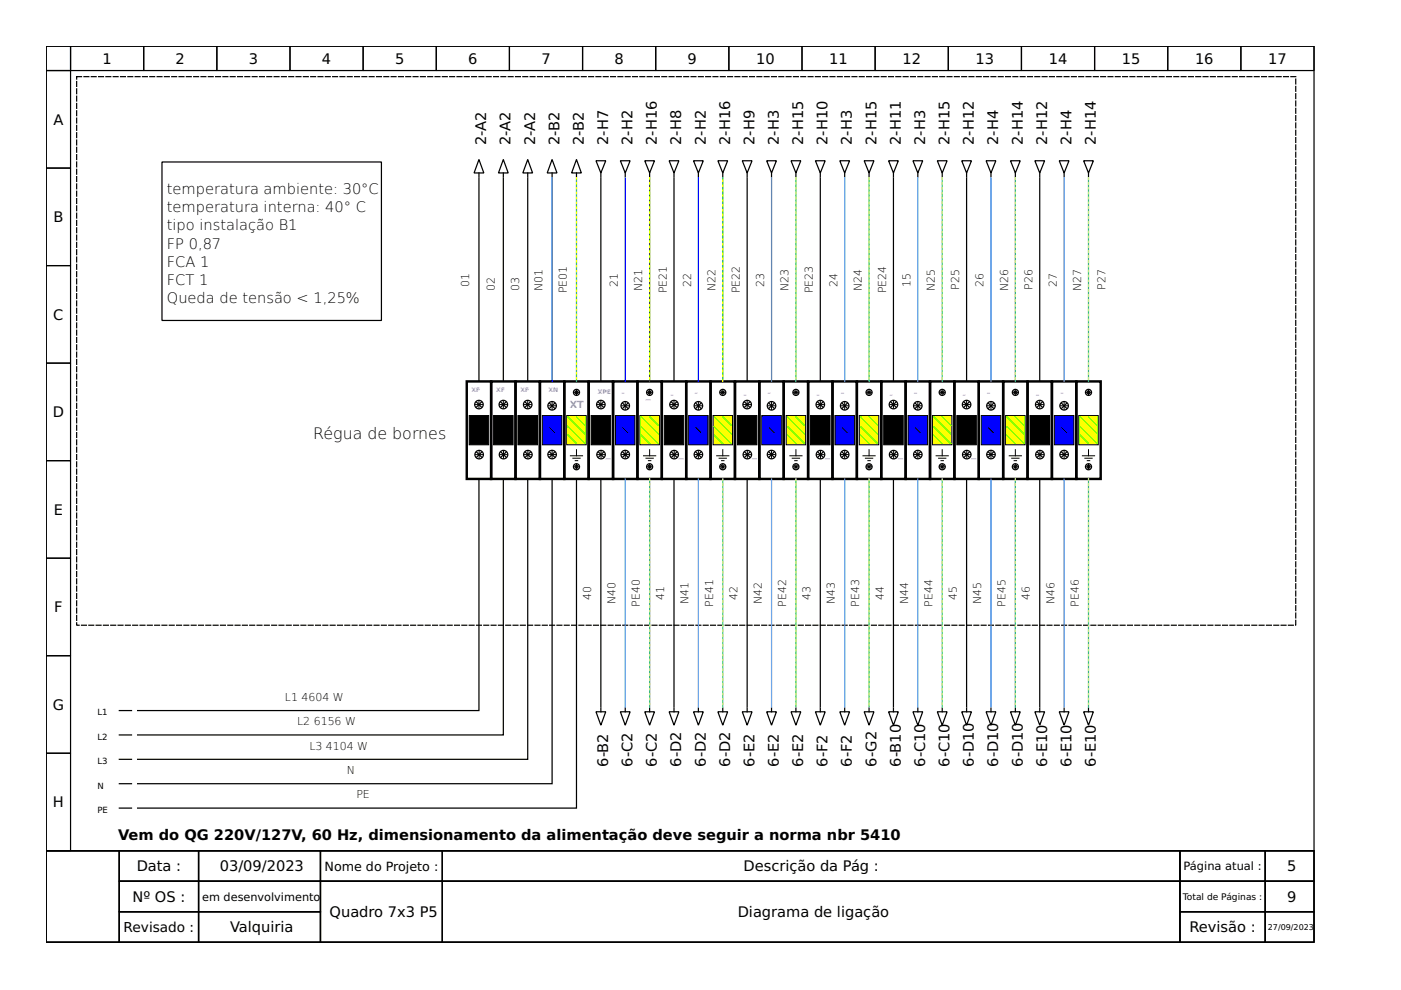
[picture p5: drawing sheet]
<svg xmlns="http://www.w3.org/2000/svg" width="297mm" height="210mm" viewBox="0 0 297 210" stroke-linecap="round" stroke-linejoin="round" font-family="sans-serif">
<g fill="none" stroke="#000" stroke-width=".26">
<path d="M9.8 9.8h268.8v170.6h-268.8zM9.8 9.8h5.2v5.2h-5.2zM9.8 15h5.2v20.6h-5.2zM15 9.8h15.5v5.2h-15.5zM30.5 9.8h15.5v5.2h-15.5zM46 9.8h15.5v5.2h-15.5zM61.5 9.8h15.5v5.2h-15.5zM77 9.8h15.5v5.2h-15.5zM92.5 9.8h15.5v5.2h-15.5zM108 9.8h15.5v5.2h-15.5zM123.5 9.8h15.5v5.2h-15.5zM139 9.8h15.5v5.2h-15.5z"/>
<path d="M154.5 9.8h15.5v5.2h-15.5zM170 9.8h15.6v5.2h-15.6zM185.6 9.8h15.5v5.2h-15.5zM201.1 9.8h15.5v5.2h-15.5zM216.6 9.8h15.5v5.2h-15.5zM232.1 9.8h15.5v5.2h-15.5zM247.6 9.8h15.5v5.2h-15.5zM263.1 9.8h15.5v5.2h-15.5zM9.8 35.6h5.2v20.7h-5.2zM34.3 34.3h46.6v33.6h-46.6zM9.8 56.3h5.2v20.7h-5.2zM86 57.6h.1"/>
<path d="M9.8 77h5.2v20.7h-5.2zM9.8 97.7h5.2v20.6h-5.2zM225.1 85.5l1 1.1M225.1 95.9l1 1M226.1 95.9l-1 1M226.1 85.5l-1 1.1M9.8 118.3h5.2v20.7h-5.2zM9.8 139h5.2v20.7h-5.2zM9.8 159.7h5.2v20.7h-5.2zM9.8 180.4h268.8v19.4h-268.8zM9.8 180.4h15.5v19.4h-15.5zM25.3 180.4h16.8v6.4h-16.8z"/>
<path d="M25.3 186.8h16.8v6.5h-16.8zM25.3 193.3h16.8v6.5h-16.8zM42.1 180.4h25.8v6.4h-25.8zM42.1 186.8h25.8v6.5h-25.8zM42.1 193.3h25.8v6.5h-25.8zM67.9 180.4h25.9v6.4h-25.9zM67.9 186.8h25.9v13h-25.9zM93.8 180.4h156.4v6.4h-156.4zM93.8 186.8h156.4v13h-156.4zM250.2 180.4h18.1v6.4h-18.1zM250.2 186.8h18.1v6.5h-18.1zM250.2 193.3h18.1v6.5h-18.1z"/>
<path d="M268.3 180.4h10.3v6.4h-10.3zM268.3 186.8h10.3v6.5h-10.3zM268.3 193.3h10.3v6.5h-10.3z"/>
<circle cx="225.6" cy="86" r=".9"/>
<circle cx="225.6" cy="96.4" r=".9"/>
</g>
<path d="M16.3 16.3h258.4v116.3h-258.4z" fill="none" stroke="#000" stroke-width=".26" stroke-dasharray="1 .5"/>
<path d="M223 80.9h5.2v20.6h-5.2z" fill="none" stroke="#000" stroke-width=".52"/>
<path d="M223.5 88.1h4.2v6.2h-4.2z" fill-rule="evenodd" fill="#00f" stroke="#000" stroke-width=".21"/>
<path d="M224.8 86h1.6M224.8 96.4h1.6M225.1 90.7l1 1M225.6 85.3v1.5M225.6 95.6v1.6" fill="none" stroke="#000" stroke-width=".21"/>
<g fill="none" stroke="#000" stroke-width=".26">
<path d="M183.2 34.1h2.1l-1 2.6zM184.3 36.7v.7M163.1 85.5l1 1.1M163.1 95.9l1 1M164.1 95.9l-1 1M164.1 85.5l-1 1.1"/>
<circle cx="163.6" cy="96.4" r=".9"/>
<circle cx="163.6" cy="86" r=".9"/>
</g>
<path d="M161 80.9h5.2v20.6h-5.2z" fill="none" stroke="#000" stroke-width=".52"/>
<path d="M161.5 88.1h4.1v6.2h-4.1z" fill-rule="evenodd" fill="#00f" stroke="#000" stroke-width=".21"/>
<path d="M162.8 86h1.6M162.8 96.4h1.6M163.1 90.7l1 1M163.6 85.3v1.5M163.6 95.6v1.6" fill="none" stroke="#000" stroke-width=".21"/>
<g fill="none" stroke="#000" stroke-width=".26">
<path d="M193.6 34.1h2l-1 2.6zM194.6 36.7v.7M219.4 34.1h2.1l-1.1 2.6zM220.4 36.7v.7M224.6 34.1h2l-1 2.6zM225.6 36.7v.7M229.7 34.1h2.1l-1 2.6zM230.8 36.7v.7M209.6 85.5l1 1.1M209.6 95.9l1 1M210.6 95.9l-1 1M210.6 85.5l-1 1.1"/>
<path d="M219.4 150.9h2.1l-1.1 2.9zM220.4 150.1v.8M229.7 150.9h2.1l-1 2.9zM230.8 150.1v.8"/>
<circle cx="210.1" cy="96.4" r=".9"/>
<circle cx="210.1" cy="86" r=".9"/>
</g>
<path d="M207.5 80.9h5.2v20.6h-5.2z" fill="none" stroke="#000" stroke-width=".52"/>
<path d="M208 88.1h4.2v6.2h-4.2z" fill-rule="evenodd" fill="#00f" stroke="#000" stroke-width=".21"/>
<path d="M209.3 86h1.6M209.3 96.4h1.6M209.6 90.7l1 1M210.1 85.3v1.5M210.1 95.6v1.6M219.7 85.8h1.5M219.7 96.4h1.6M220.4 85v1.6M220.5 95.6v1.6" fill="none" stroke="#000" stroke-width=".21"/>
<g fill="none" stroke="#000" stroke-width=".26">
<path d="M214.2 34.1h2.1l-1 2.6zM215.3 36.7v.7M219.9 85.3l1.1 1M220 95.9l1 1M221 85.3l-1.1 1M221 95.9l-1 1"/>
<circle cx="220.4" cy="85.8" r=".9"/>
<circle cx="220.5" cy="96.4" r=".9"/>
<circle cx="230.8" cy="99" r=".65"/>
</g>
<path d="M217.9 80.9h5.1v20.6h-5.1z" fill="none" stroke="#000" stroke-width=".52"/>
<path d="M218.4 88.1h4.1v6.2h-4.1z" fill-rule="evenodd" fill="#000" stroke="#000" stroke-width=".21"/>
<path d="M228.7 88.1h4.2v6.2h-4.2z" fill-rule="evenodd" fill="#ff0" stroke="#000" stroke-width=".21"/>
<g fill="none" stroke="#000" stroke-width=".26">
<path d="M173.4 85.3l1 1M173.4 95.9l1.1 1M174.4 85.3l-1 1M174.5 95.9l-1.1 1M204.4 85.3l1.1 1M204.5 95.9l1 1M205.5 85.3l-1.1 1M205.5 95.9l-1 1M230.5 98.7l.5 .5M230.5 82.9l.5 .6M231 98.7l-.5 .5M231 82.9l-.5 .6"/>
<path d="M224.6 150.9h2l-1 2.9zM225.6 150.1v.8"/>
<circle cx="173.9" cy="85.8" r=".9"/>
<circle cx="174" cy="96.4" r=".9"/>
<circle cx="199.8" cy="99" r=".65"/>
<circle cx="204.9" cy="85.8" r=".9"/>
<circle cx="205" cy="96.4" r=".9"/>
<circle cx="230.8" cy="83.2" r=".65"/>
</g>
<path d="M171.3 80.9h5.2v20.6h-5.2zM202.4 80.9h5.1v20.6h-5.1zM228.2 80.9h5.2v20.6h-5.2z" fill="none" stroke="#000" stroke-width=".52"/>
<g fill="none" stroke="#000" stroke-width=".21">
<path d="M173.1 85.8h1.6M173.2 96.4h1.5M173.9 85v1.6M174 95.6v1.6M204.2 85.8h1.5M204.2 96.4h1.6M204.9 85v1.6M205 95.6v1.6M229.5 96.6h2.6M230 97.2h1.6M230.3 99h1M230.3 83.2h1"/>
<path d="M230.5 97.7h.5M230.8 82.7v1M230.8 95.3v1.3M230.8 98.4v1.1"/>
</g>
<path d="M229 88.4l3.6 3.6M229 90.4l3.6 3.7M229 92.2l1.8 1.9M230.8 88.4l1.8 1.8" fill="none" stroke="#0f0" stroke-width=".26"/>
<g fill="#000" stroke="#000" stroke-width=".21">
<path d="M171.9 88.1h4.1v6.2h-4.1z" fill-rule="evenodd"/>
<path d="M202.9 88.1h4.1v6.2h-4.1z" fill-rule="evenodd"/>
</g>
<path d="M197.7 88.1h4.1v6.2h-4.1z" fill-rule="evenodd" fill="#ff0" stroke="#000" stroke-width=".21"/>
<g fill="none" stroke="#000" stroke-width=".26">
<path d="M199.5 98.7l.5 .5M199.5 82.9l.5 .6M200 98.7l-.5 .5M200 82.9l-.5 .6M203.9 150.9h2.1l-1.1 2.9zM204.9 150.1v.8"/>
<circle cx="199.8" cy="83.2" r=".65"/>
<circle cx="215.3" cy="99" r=".65"/>
</g>
<path d="M197.2 80.9h5.2v20.6h-5.2z" fill="none" stroke="#000" stroke-width=".52"/>
<path d="M198.5 96.6h2.6M199 97.2h1.5M199.2 99h1.1M199.2 83.2h1.1M199.5 97.7h.5M199.8 82.7v1M199.8 95.3v1.3M199.8 98.4v1.1" fill="none" stroke="#000" stroke-width=".21"/>
<path d="M198 88.4l3.6 3.6M198 90.4l3.6 3.7M198 92.2l1.8 1.9M199.8 88.4l1.8 1.8" fill="none" stroke="#0f0" stroke-width=".26"/>
<path d="M213.2 88.1h4.1v6.2h-4.1z" fill-rule="evenodd" fill="#ff0" stroke="#000" stroke-width=".21"/>
<g fill="none" stroke="#000" stroke-width=".26">
<path d="M194.1 85.5l1 1.1M194.1 95.9l1 1M195.1 95.9l-1 1M195.1 85.5l-1 1.1M215 98.7l.5 .5M215 82.9l.5 .6M215.5 98.7l-.5 .5M215.5 82.9l-.5 .6M214.2 150.9h2.1l-1 2.9zM215.3 150.1v.8"/>
<circle cx="194.6" cy="96.4" r=".9"/>
<circle cx="194.6" cy="86" r=".9"/>
<circle cx="215.3" cy="83.2" r=".65"/>
</g>
<path d="M192 80.9h5.2v20.6h-5.2zM212.7 80.9h5.2v20.6h-5.2z" fill="none" stroke="#000" stroke-width=".52"/>
<path d="M214 96.6h2.6M214.5 97.2h1.6M214.8 99h1M214.8 83.2h1M215 97.7h.5M215.3 82.7v1M215.3 95.3v1.3M215.3 98.4v1.1" fill="none" stroke="#000" stroke-width=".21"/>
<path d="M213.5 88.4l3.6 3.6M213.5 90.4l3.6 3.7M213.5 92.2l1.8 1.9M215.3 88.4l1.8 1.8" fill="none" stroke="#0f0" stroke-width=".26"/>
<path d="M192.5 88.1h4.2v6.2h-4.2z" fill-rule="evenodd" fill="#00f" stroke="#000" stroke-width=".21"/>
<path d="M193.8 86h1.6M193.8 96.4h1.6M194.1 90.7l1 1M194.6 85.3v1.5M194.6 95.6v1.6" fill="none" stroke="#000" stroke-width=".21"/>
<g fill="none" stroke="#000" stroke-width=".26">
<path d="M178.1 34.1h2l-1 2.6zM179.1 36.7v.7M198.7 34.1h2.1l-1 2.6zM199.8 36.7v.7M203.9 34.1h2.1l-1.1 2.6zM204.9 36.7v.7M209.1 150.9h2l-1 2.9zM210.1 150.1v.8"/>
<circle cx="184.3" cy="99" r=".65"/>
</g>
<path d="M182.2 88.1h4.1v6.2h-4.1z" fill-rule="evenodd" fill="#ff0" stroke="#000" stroke-width=".21"/>
<g fill="none" stroke="#000" stroke-width=".26">
<path d="M209.1 34.1h2l-1 2.6zM210.1 36.7v.7M178.6 85.5l1 1.1M178.6 95.9l1 1M179.6 95.9l-1 1M179.6 85.5l-1 1.1M184 98.7l.5 .5M184 82.9l.5 .6M184.5 98.7l-.5 .5M184.5 82.9l-.5 .6M188.9 85.3l1 1M189 95.9l1 1"/>
<path d="M189.9 85.3l-1 1M190 95.9l-1 1M152.2 150.9h2.1l-1.1 2.9zM153.2 150.1v.8M172.9 150.9h2.1l-1.1 2.9zM173.9 150.1v.8M188.4 150.9h2.1l-1.1 2.9zM189.4 150.1v.8"/>
<circle cx="179.1" cy="86" r=".9"/>
<circle cx="179.1" cy="96.4" r=".9"/>
<circle cx="184.3" cy="83.2" r=".65"/>
<circle cx="189.4" cy="85.8" r=".9"/>
<circle cx="189.5" cy="96.4" r=".9"/>
</g>
<path d="M176.5 80.9h5.2v20.6h-5.2zM181.7 80.9h5.1v20.6h-5.1zM186.8 80.9h5.2v20.6h-5.2z" fill="none" stroke="#000" stroke-width=".52"/>
<path d="M183 96.6h2.6M183.5 97.2h1.5M183.7 99h1.1M183.7 83.2h1.1M184 97.7h.5M184.3 82.7v1M184.3 95.3v1.3M184.3 98.4v1.1M188.7 85.8h1.5M188.7 96.4h1.5M189.4 85v1.6M189.5 95.6v1.6" fill="none" stroke="#000" stroke-width=".21"/>
<path d="M182.4 88.4l3.7 3.6M182.4 90.4l3.7 3.7M182.4 92.2l1.9 1.9M184.3 88.4l1.8 1.8" fill="none" stroke="#0f0" stroke-width=".26"/>
<path d="M187.4 88.1h4.1v6.2h-4.1z" fill-rule="evenodd" fill="#000" stroke="#000" stroke-width=".21"/>
<path d="M177 88.1h4.2v6.2h-4.2z" fill-rule="evenodd" fill="#00f" stroke="#000" stroke-width=".21"/>
<path d="M178.3 86h1.6M178.3 96.4h1.6M178.6 90.7l1 1M179.1 85.3v1.5M179.1 95.6v1.6" fill="none" stroke="#000" stroke-width=".21"/>
<g fill="none" stroke="#000" stroke-width=".26">
<path d="M188.4 34.1h2.1l-1.1 2.6zM189.4 36.7v.7M132 85.5l1.1 1.1M132 95.9l1.1 1M133.1 95.9l-1.1 1M133.1 85.5l-1.1 1.1M25.3 150.7h2.6M25.3 155.8h2.6M167.7 150.9h2.1l-1.1 2.9zM168.7 150.1v.8M193.6 150.9h2l-1 2.9zM194.6 150.1v.8"/>
<path d="M198.7 150.9h2.1l-1 2.9zM199.8 150.1v.8M25.3 171.3h2.6M25.3 161h2.6M25.3 166.2h2.6"/>
<circle cx="132.6" cy="86" r=".9"/>
<circle cx="132.6" cy="96.4" r=".9"/>
</g>
<path d="M130 80.9h5.1v20.6h-5.1z" fill="none" stroke="#000" stroke-width=".52"/>
<path d="M130.5 88.1h4.1v6.2h-4.1z" fill-rule="evenodd" fill="#00f" stroke="#000" stroke-width=".21"/>
<path d="M131.8 86h1.5M131.8 96.4h1.5M132 90.7l1.1 1M132.6 85.3v1.5M132.6 95.6v1.6" fill="none" stroke="#000" stroke-width=".21"/>
<g fill="none" stroke="#000" stroke-width=".26">
<path d="M141.9 34.1h2l-1 2.6zM142.9 36.7v.7M172.9 34.1h2.1l-1.1 2.6zM173.9 36.7v.7M116.5 85.5l1.1 1.1M116.5 95.9l1.1 1M117.6 95.9l-1.1 1M117.6 85.5l-1.1 1.1M178.1 150.9h2l-1 2.9zM179.1 150.1v.8M183.2 150.9h2.1l-1 2.9zM184.3 150.1v.8"/>
<circle cx="117.1" cy="96.4" r=".9"/>
<circle cx="117.1" cy="86" r=".9"/>
</g>
<path d="M114.5 80.9h5.1v20.6h-5.1z" fill="none" stroke="#000" stroke-width=".52"/>
<path d="M115 88.1h4.1v6.2h-4.1z" fill-rule="evenodd" fill="#00f" stroke="#000" stroke-width=".21"/>
<g fill="none" stroke="#000" stroke-width=".21">
<path d="M100.8 85.8h1.5M100.8 96.4h1.6M101.5 85v1.6M101.6 95.6v1.6M105.9 85.8h1.6M106 96.4h1.5M106.7 85v1.6M106.8 95.6v1.6M116.3 86h1.5M116.3 96.4h1.5M116.5 90.7l1.1 1M117.1 85.3v1.5"/>
<path d="M117.1 95.6v1.6"/>
</g>
<g fill="none" stroke="#000" stroke-width=".26">
<path d="M126.4 34.1h2l-1 2.6zM127.4 36.7v.7M101 85.3l1.1 1M101.1 95.9l1 1M102.1 85.3l-1.1 1M102.1 95.9l-1 1M106.2 85.3l1 1M106.2 95.9l1.1 1M107.2 85.3l-1 1M107.3 95.9l-1.1 1"/>
<circle cx="101.5" cy="85.8" r=".9"/>
<circle cx="101.6" cy="96.4" r=".9"/>
<circle cx="106.7" cy="85.8" r=".9"/>
<circle cx="106.8" cy="96.4" r=".9"/>
<circle cx="168.7" cy="99" r=".65"/>
</g>
<path d="M99 80.9h5.1v20.6h-5.1zM104.1 80.9h5.2v20.6h-5.2z" fill="none" stroke="#000" stroke-width=".52"/>
<g fill="#000" stroke="#000" stroke-width=".21">
<path d="M99.5 88.1h4.1v6.2h-4.1z" fill-rule="evenodd"/>
<path d="M104.6 88.1h4.2v6.2h-4.2z" fill-rule="evenodd"/>
</g>
<path d="M166.7 88.1h4.1v6.2h-4.1z" fill-rule="evenodd" fill="#ff0" stroke="#000" stroke-width=".21"/>
<g fill="none" stroke="#000" stroke-width=".26">
<path d="M106.7 33.8l1.1 2.9h-2.1zM106.7 36.7v.7M126.9 85.3l1 1M126.9 95.9l1.1 1M127.9 85.3l-1 1M128 95.9l-1.1 1M157.9 85.3l1 1M157.9 95.9l1.1 1M158.9 85.3l-1 1M159 95.9l-1.1 1M168.5 98.7l.5 .5M168.5 82.9l.5 .6"/>
<path d="M169 98.7l-.5 .5M169 82.9l-.5 .6M131.5 150.9h2.1l-1 2.9zM132.6 150.1v.8M162.5 150.9h2.1l-1 2.9zM163.6 150.1v.8"/>
<circle cx="127.4" cy="85.8" r=".9"/>
<circle cx="127.4" cy="96.4" r=".9"/>
<circle cx="153.2" cy="99" r=".65"/>
<circle cx="158.4" cy="85.8" r=".9"/>
<circle cx="158.5" cy="96.4" r=".9"/>
<circle cx="168.7" cy="83.2" r=".65"/>
</g>
<path d="M124.8 80.9h5.2v20.6h-5.2zM155.8 80.9h5.2v20.6h-5.2zM166.2 80.9h5.1v20.6h-5.1z" fill="none" stroke="#000" stroke-width=".52"/>
<g fill="none" stroke="#000" stroke-width=".21">
<path d="M126.6 85.8h1.6M126.7 96.4h1.5M127.4 85v1.6M127.4 95.6v1.6M157.6 85.8h1.6M157.7 96.4h1.5M158.4 85v1.6M158.5 95.6v1.6M167.5 96.6h2.5M168 97.2h1.5M168.2 99h1.1M168.2 83.2h1.1"/>
<path d="M168.5 97.7h.5M168.7 82.7v1M168.7 95.3v1.3M168.7 98.4v1.1"/>
</g>
<path d="M166.9 88.4l3.7 3.6M166.9 90.4l3.7 3.7M166.9 92.2l1.8 1.9M168.7 88.4l1.9 1.8" fill="none" stroke="#0f0" stroke-width=".26"/>
<g fill="#000" stroke="#000" stroke-width=".21">
<path d="M125.3 88.1h4.2v6.2h-4.2z" fill-rule="evenodd"/>
<path d="M156.3 88.1h4.2v6.2h-4.2z" fill-rule="evenodd"/>
</g>
<path d="M151.2 88.1h4.1v6.2h-4.1z" fill-rule="evenodd" fill="#ff0" stroke="#000" stroke-width=".21"/>
<g fill="none" stroke="#000" stroke-width=".26">
<path d="M153 98.7l.5 .5M153 82.9l.5 .6M153.5 98.7l-.5 .5M153.5 82.9l-.5 .6M136.7 150.9h2.1l-1.1 2.9zM137.7 150.1v.8M157.4 150.9h2l-1 2.9zM158.4 150.1v.8"/>
<circle cx="137.7" cy="99" r=".65"/>
<circle cx="153.2" cy="83.2" r=".65"/>
</g>
<path d="M150.7 80.9h5.1v20.6h-5.1z" fill="none" stroke="#000" stroke-width=".52"/>
<path d="M151.9 96.6h2.6M152.5 97.2h1.5M152.7 99h1.1M152.7 83.2h1.1M153 97.7h.5M153.2 82.7v1M153.2 95.3v1.3M153.2 98.4v1.1" fill="none" stroke="#000" stroke-width=".21"/>
<path d="M151.4 88.4l3.7 3.6M151.4 90.4l3.7 3.7M151.4 92.2l1.8 1.9M153.2 88.4l1.9 1.8" fill="none" stroke="#0f0" stroke-width=".26"/>
<path d="M135.7 88.1h4.1v6.2h-4.1z" fill-rule="evenodd" fill="#ff0" stroke="#000" stroke-width=".21"/>
<g fill="none" stroke="#000" stroke-width=".26">
<path d="M122.2 33.8l1.1 2.9h-2.1zM122.2 36.7v.7M136.7 34.1h2.1l-1.1 2.6zM137.7 36.7v.7M147 34.1h2.1l-1 2.6zM148.1 36.7v.7M157.4 34.1h2l-1 2.6zM158.4 36.7v.7M162.5 34.1h2.1l-1 2.6zM163.6 36.7v.7M167.7 34.1h2.1l-1.1 2.6zM168.7 36.7v.7"/>
<path d="M111.4 85.3l1 1M111.4 95.9l1 1M112.4 85.3l-1 1M112.4 95.9l-1 1M137.5 98.7l.5 .5M137.5 82.9l.5 .6M138 98.7l-.5 .5M138 82.9l-.5 .6M142.4 85.3l1 1M142.4 95.9l1.1 1M143.4 85.3l-1 1M143.5 95.9l-1.1 1"/>
<path d="M147.6 85.5l1 1.1M147.6 95.9l1 1M148.6 95.9l-1 1M148.6 85.5l-1 1.1M141.9 150.9h2l-1 2.9zM142.9 150.1v.8M147 150.9h2.1l-1 2.9zM148.1 150.1v.8"/>
<circle cx="111.9" cy="85.8" r=".9"/>
<circle cx="111.9" cy="96.4" r=".9"/>
<circle cx="137.7" cy="83.2" r=".65"/>
<circle cx="142.9" cy="85.8" r=".9"/>
<circle cx="142.9" cy="96.4" r=".9"/>
<circle cx="148.1" cy="96.4" r=".9"/>
<circle cx="148.1" cy="86" r=".9"/>
</g>
<path d="M109.3 80.9h5.2v20.6h-5.2zM135.1 80.9h5.2v20.6h-5.2zM140.3 80.9h5.2v20.6h-5.2zM145.5 80.9h5.2v20.6h-5.2z" fill="none" stroke="#000" stroke-width=".52"/>
<g fill="none" stroke="#000" stroke-width=".21">
<path d="M111.1 85.8h1.6M111.2 96.4h1.5M111.9 85v1.6M111.9 95.6v1.6M136.4 96.6h2.6M137 97.2h1.5M137.2 99h1.1M137.2 83.2h1.1M137.5 97.7h.5M137.7 82.7v1M137.7 95.3v1.3M137.7 98.4v1.1"/>
<path d="M142.1 85.8h1.6M142.2 96.4h1.5M142.9 85v1.6M142.9 95.6v1.6"/>
</g>
<path d="M135.9 88.4l3.6 3.6M135.9 90.4l3.6 3.7M135.9 92.2l1.8 1.9M137.7 88.4l1.8 1.8" fill="none" stroke="#0f0" stroke-width=".26"/>
<g fill="#000" stroke="#000" stroke-width=".21">
<path d="M109.8 88.1h4.2v6.2h-4.2z" fill-rule="evenodd"/>
<path d="M140.8 88.1h4.2v6.2h-4.2z" fill-rule="evenodd"/>
</g>
<path d="M146 88.1h4.1v6.2h-4.1z" fill-rule="evenodd" fill="#00f" stroke="#000" stroke-width=".21"/>
<path d="M147.3 86h1.5M147.3 96.4h1.5M147.6 90.7l1 1M148.1 85.3v1.5M148.1 95.6v1.6" fill="none" stroke="#000" stroke-width=".21"/>
<g fill="none" stroke="#000" stroke-width=".26">
<path d="M101.5 33.8l1.1 2.9h-2.1zM101.5 36.7v.7M117.1 33.8l1 2.9h-2.1zM117.1 36.7v.7M131.5 34.1h2.1l-1 2.6zM132.6 36.7v.7M126.4 150.9h2l-1 2.9zM127.4 150.1v.8"/>
<circle cx="122.2" cy="99" r=".65"/>
</g>
<path d="M120.2 88.1h4.1v6.2h-4.1z" fill-rule="evenodd" fill="#ff0" stroke="#000" stroke-width=".21"/>
<g fill="none" stroke="#000" stroke-width=".26">
<path d="M101.5 37.7v43.2M106.7 37.7v43.2M111.9 33.8l1 2.9h-2zM111.9 36.7v.7M111.9 37.7v43.2M127.4 37.7v43.2M142.9 37.7v43.2M152.2 34.1h2.1l-1.1 2.6zM153.2 36.7v.7M158.4 37.7v43.2M173.9 37.7v43.2M189.4 37.7v43.2"/>
<path d="M204.9 37.7v43.2M220.4 37.7v43.2M122 98.7l.5 .5M122 82.9l.5 .6M122.5 98.7l-.5 .5M122.5 82.9l-.5 .6M101.5 101.5v49.2h-72.3M106.7 101.5v54.3h-77.5M111.9 101.5v59.5h-82.7M117.1 101.5v64.7h-87.9M122.2 101.5v69.8h-93M127.4 101.5v48.4"/>
<path d="M142.9 101.5v48.4M158.4 101.5v48.4M173.9 101.5v48.4M189.4 101.5v48.4M204.9 101.5v48.4M220.4 101.5v48.4"/>
<circle cx="122.2" cy="83.2" r=".65"/>
</g>
<path d="M119.6 80.9h5.2v20.6h-5.2z" fill="none" stroke="#000" stroke-width=".52"/>
<path d="M120.9 96.6h2.6M121.4 97.2h1.6M121.7 99h1M121.7 83.2h1M122 97.7h.5M122.2 82.7v1M122.2 95.3v1.3M122.2 98.4v1.1" fill="none" stroke="#000" stroke-width=".21"/>
<path d="M120.4 88.4l3.6 3.6M120.4 90.4l3.6 3.7M120.4 92.2l1.8 1.9M122.2 88.4l1.8 1.8" fill="none" stroke="#0f0" stroke-width=".26"/>
<path d="M122.2 37.7v43.2M168.7 37.7v43.2M137.7 101.5v48.4M153.2 101.5v48.4M168.7 101.5v48.4M184.3 101.5v48.4M199.8 101.5v48.4M215.3 101.5v48.4M230.8 101.5v48.4" fill="none" stroke="#2ec27e" stroke-width=".26"/>
<path d="M168.7 37.7v43.2M184.3 37.7v43.2M199.8 37.7v43.2M215.3 37.7v43.2M230.8 37.7v43.2M137.7 101.5v48.4M153.2 101.5v48.4M168.7 101.5v48.4M184.3 101.5v48.4M199.8 101.5v48.4M215.3 101.5v48.4M230.8 101.5v48.4" fill="none" stroke="#f9f06b" stroke-width=".26" stroke-dasharray=".3 .8"/>
<path d="M184.3 37.7v43.2M199.8 37.7v43.2M215.3 37.7v43.2M230.8 37.7v43.2" fill="none" stroke="#33d17a" stroke-width=".26"/>
<path d="M179.1 37.7v43.2M194.6 37.7v43.2M210.1 37.7v43.2M225.6 37.7v43.2M132.6 101.5v48.4M148.1 101.5v48.4M163.6 101.5v48.4M179.1 101.5v48.4M194.6 101.5v48.4M210.1 101.5v48.4M225.6 101.5v48.4" fill="none" stroke="#3584e4" stroke-width=".26"/>
<path d="M163.6 37.7v43.2" fill="none" stroke="#1c71d8" stroke-width=".26"/>
<path d="M137.7 37.7v43.2M153.2 37.7v43.2" fill="none" stroke="#0a0" stroke-width=".26"/>
<path d="M122.2 37.7v43.2M137.7 37.7v43.2M153.2 80.9v-43.2" fill="none" stroke="#ff0" stroke-width=".26" stroke-dasharray=".3 .8"/>
<path d="M117.1 37.7v43.2M132.6 37.7v43.2M148.1 37.7v43.2" fill="none" stroke="#00f" stroke-width=".26"/>
<text font-size="3.4" x="66.4" y="93">Régua de bornes</text>
<g font-size="3.1">
<text x="21.7" y="13.5">1</text>
<text x="37.2" y="13.5">2</text>
<text x="52.7" y="13.5">3</text>
<text x="68.3" y="13.5">4</text>
<text x="83.8" y="13.5">5</text>
<text x="99.3" y="13.5">6</text>
<text x="114.8" y="13.5">7</text>
<text x="130.3" y="13.5">8</text>
<text x="145.8" y="13.5">9</text>
<text x="160.3" y="13.5">10</text>
<text x="175.8" y="13.5">11</text>
<text x="191.3" y="13.5">12</text>
<text x="206.8" y="13.5">13</text>
<text x="222.4" y="13.5">14</text>
<text x="237.9" y="13.5">15</text>
<text x="253.4" y="13.5">16</text>
<text x="268.9" y="13.5">17</text>
<text x="11.3" y="26.5">A</text>
<text x="103.1" y="30.7" transform="rotate(-90 103.1 30.7)">2-A2</text>
<text x="108.3" y="30.7" transform="rotate(-90 108.3 30.7)">2-A2</text>
<text x="113.4" y="30.7" transform="rotate(-90 113.4 30.7)">2-A2</text>
<text x="118.6" y="30.7" transform="rotate(-90 118.6 30.7)">2-B2</text>
<text x="123.8" y="30.7" transform="rotate(-90 123.8 30.7)">2-B2</text>
<text x="128.9" y="30.7" transform="rotate(-90 128.9 30.7)">2-H7</text>
<text x="134.1" y="30.7" transform="rotate(-90 134.1 30.7)">2-H2</text>
<text x="139.3" y="30.7" transform="rotate(-90 139.3 30.7)">2-H16</text>
<text x="144.5" y="30.7" transform="rotate(-90 144.5 30.7)">2-H8</text>
<text x="149.6" y="30.7" transform="rotate(-90 149.6 30.7)">2-H2</text>
<text x="154.8" y="30.7" transform="rotate(-90 154.8 30.7)">2-H16</text>
<text x="160" y="30.7" transform="rotate(-90 160 30.7)">2-H9</text>
<text x="165.1" y="30.7" transform="rotate(-90 165.1 30.7)">2-H3</text>
<text x="170.3" y="30.7" transform="rotate(-90 170.3 30.7)">2-H15</text>
<text x="175.5" y="30.7" transform="rotate(-90 175.5 30.7)">2-H10</text>
<text x="180.6" y="30.7" transform="rotate(-90 180.6 30.7)">2-H3</text>
<text x="185.8" y="30.7" transform="rotate(-90 185.8 30.7)">2-H15</text>
<text x="191" y="30.7" transform="rotate(-90 191 30.7)">2-H11</text>
<text x="196.1" y="30.7" transform="rotate(-90 196.1 30.7)">2-H3</text>
<text x="201.3" y="30.7" transform="rotate(-90 201.3 30.7)">2-H15</text>
<text x="206.5" y="30.7" transform="rotate(-90 206.5 30.7)">2-H12</text>
<text x="211.7" y="30.7" transform="rotate(-90 211.7 30.7)">2-H4</text>
<text x="216.8" y="30.7" transform="rotate(-90 216.8 30.7)">2-H14</text>
<text x="222" y="30.7" transform="rotate(-90 222 30.7)">2-H12</text>
<text x="227.2" y="30.7" transform="rotate(-90 227.2 30.7)">2-H4</text>
<text x="232.3" y="30.7" transform="rotate(-90 232.3 30.7)">2-H14</text>
<text x="35.4" y="41.1">temperatura ambiente: 30°C</text>
<text x="11.3" y="47.1">B</text>
<text x="35.4" y="44.9">temperatura interna: 40° C</text>
<text x="35.4" y="48.8">tipo instalação B1</text>
<text x="35.4" y="52.7">FP 0,87</text>
<text x="35.4" y="56.6">FCA 1</text>
<text x="35.4" y="60.5">FCT 1</text>
<text x="35.4" y="64.3">Queda de tensão &lt; 1,25%</text>
<text x="11.3" y="67.8">C</text>
<text x="11.2" y="88.5">D</text>
<text x="11.4" y="109.2">E</text>
<text x="11.5" y="129.8">F</text>
<text x="11.2" y="150.5">G</text>
<text x="128.9" y="162.5" transform="rotate(-90 128.9 162.5)">6-B2</text>
<text x="134.1" y="162.5" transform="rotate(-90 134.1 162.5)">6-C2</text>
<text x="139.3" y="162.5" transform="rotate(-90 139.3 162.5)">6-C2</text>
<text x="144.5" y="162.5" transform="rotate(-90 144.5 162.5)">6-D2</text>
<text x="149.6" y="162.5" transform="rotate(-90 149.6 162.5)">6-D2</text>
<text x="154.8" y="162.5" transform="rotate(-90 154.8 162.5)">6-D2</text>
<text x="160" y="162.5" transform="rotate(-90 160 162.5)">6-E2</text>
<text x="165.1" y="162.5" transform="rotate(-90 165.1 162.5)">6-E2</text>
<text x="170.3" y="162.5" transform="rotate(-90 170.3 162.5)">6-E2</text>
<text x="175.5" y="162.5" transform="rotate(-90 175.5 162.5)">6-F2</text>
<text x="180.6" y="162.5" transform="rotate(-90 180.6 162.5)">6-F2</text>
<text x="185.8" y="162.5" transform="rotate(-90 185.8 162.5)">6-G2</text>
<text x="191" y="162.5" transform="rotate(-90 191 162.5)">6-B10</text>
<text x="196.1" y="162.5" transform="rotate(-90 196.1 162.5)">6-C10</text>
<text x="201.3" y="162.5" transform="rotate(-90 201.3 162.5)">6-C10</text>
<text x="206.5" y="162.5" transform="rotate(-90 206.5 162.5)">6-D10</text>
<text x="211.7" y="162.5" transform="rotate(-90 211.7 162.5)">6-D10</text>
<text x="216.8" y="162.5" transform="rotate(-90 216.8 162.5)">6-D10</text>
<text x="222" y="162.5" transform="rotate(-90 222 162.5)">6-E10</text>
<text x="227.2" y="162.5" transform="rotate(-90 227.2 162.5)">6-E10</text>
<text x="232.3" y="162.5" transform="rotate(-90 232.3 162.5)">6-E10</text>
<text x="11.2" y="171.2">H</text>
<text x="25" y="178.1">Vem do QG 220V/127V, 60 Hz, dimensionamento da alimentação deve seguir a norma nbr 5410</text>
<text x="29" y="184.8">Data :</text>
<text x="46.6" y="184.8">03/09/2023</text>
<text x="157.6" y="184.8">Descrição da Pág :</text>
<text x="272.9" y="184.8">5</text>
<text x="28.1" y="191.2">Nº OS :</text>
<text x="272.9" y="191.2">9</text>
<text x="48.8" y="197.7">Valquiria</text>
<text x="69.9" y="194.5">Quadro 7x3 P5</text>
<text x="156.4" y="194.5">Diagrama de ligação</text>
<text x="252.2" y="197.7">Revisão :</text>
</g>
<text font-size="2.9" x="26.2" y="197.6">Revisado :</text>
<text font-size="2.7" x="68.8" y="184.6">Nome do Projeto :</text>
<g font-size="2.4">
<text x="250.9" y="184.5">Página atual :</text>
<text x="42.9" y="191">em desenvolvimento</text>
</g>
<g font-size="2.3">
<text x="99.5" y="60.8" transform="rotate(-90 99.5 60.8)">01</text>
<text x="104.9" y="61.7" transform="rotate(-90 104.9 61.7)">02</text>
<text x="110.1" y="61.7" transform="rotate(-90 110.1 61.7)">03</text>
<text x="115" y="61.6" transform="rotate(-90 115 61.6)">N01</text>
<text x="120.2" y="62.2" transform="rotate(-90 120.2 62.2)">PE01</text>
<text x="131" y="60.8" transform="rotate(-90 131 60.8)">21</text>
<text x="136.2" y="61.6" transform="rotate(-90 136.2 61.6)">N21</text>
<text x="141.4" y="62.2" transform="rotate(-90 141.4 62.2)">PE21</text>
<text x="146.5" y="60.8" transform="rotate(-90 146.5 60.8)">22</text>
<text x="151.7" y="61.6" transform="rotate(-90 151.7 61.6)">N22</text>
<text x="156.9" y="62.2" transform="rotate(-90 156.9 62.2)">PE22</text>
<text x="162" y="60.8" transform="rotate(-90 162 60.8)">23</text>
<text x="167.2" y="61.6" transform="rotate(-90 167.2 61.6)">N23</text>
<text x="172.4" y="62.2" transform="rotate(-90 172.4 62.2)">PE23</text>
<text x="177.5" y="60.8" transform="rotate(-90 177.5 60.8)">24</text>
<text x="182.7" y="61.6" transform="rotate(-90 182.7 61.6)">N24</text>
<text x="187.9" y="62.2" transform="rotate(-90 187.9 62.2)">PE24</text>
<text x="193" y="60.8" transform="rotate(-90 193 60.8)">15</text>
<text x="198.2" y="61.6" transform="rotate(-90 198.2 61.6)">N25</text>
<text x="203.4" y="61.5" transform="rotate(-90 203.4 61.5)">P25</text>
<text x="208.6" y="60.8" transform="rotate(-90 208.6 60.8)">26</text>
<text x="213.7" y="61.6" transform="rotate(-90 213.7 61.6)">N26</text>
<text x="218.9" y="61.5" transform="rotate(-90 218.9 61.5)">P26</text>
<text x="224.1" y="60.8" transform="rotate(-90 224.1 60.8)">27</text>
<text x="229.2" y="61.6" transform="rotate(-90 229.2 61.6)">N27</text>
<text x="234.4" y="61.5" transform="rotate(-90 234.4 61.5)">P27</text>
<text x="125.3" y="127.2" transform="rotate(-90 125.3 127.2)">40</text>
<text x="130.5" y="128.1" transform="rotate(-90 130.5 128.1)">N40</text>
<text x="135.7" y="128.6" transform="rotate(-90 135.7 128.6)">PE40</text>
<text x="140.8" y="127.2" transform="rotate(-90 140.8 127.2)">41</text>
<text x="146" y="128.1" transform="rotate(-90 146 128.1)">N41</text>
<text x="151.2" y="128.6" transform="rotate(-90 151.2 128.6)">PE41</text>
<text x="156.3" y="127.2" transform="rotate(-90 156.3 127.2)">42</text>
<text x="161.5" y="128.1" transform="rotate(-90 161.5 128.1)">N42</text>
<text x="166.7" y="128.6" transform="rotate(-90 166.7 128.6)">PE42</text>
<text x="171.9" y="127.2" transform="rotate(-90 171.9 127.2)">43</text>
<text x="177" y="128.1" transform="rotate(-90 177 128.1)">N43</text>
<text x="182.2" y="128.6" transform="rotate(-90 182.2 128.6)">PE43</text>
<text x="187.4" y="127.2" transform="rotate(-90 187.4 127.2)">44</text>
<text x="192.5" y="128.1" transform="rotate(-90 192.5 128.1)">N44</text>
<text x="197.7" y="128.6" transform="rotate(-90 197.7 128.6)">PE44</text>
<text x="202.9" y="127.2" transform="rotate(-90 202.9 127.2)">45</text>
<text x="208" y="128.1" transform="rotate(-90 208 128.1)">N45</text>
<text x="213.2" y="128.6" transform="rotate(-90 213.2 128.6)">PE45</text>
<text x="218.4" y="127.2" transform="rotate(-90 218.4 127.2)">46</text>
<text x="223.5" y="128.1" transform="rotate(-90 223.5 128.1)">N46</text>
<text x="228.7" y="128.6" transform="rotate(-90 228.7 128.6)">PE46</text>
<text x="60.4" y="148.6">L1</text>
<text x="63.9" y="148.6">4604 W</text>
<text x="63" y="153.8">L2</text>
<text x="66.5" y="153.8">6156 W</text>
<text x="65.6" y="158.9">L3</text>
<text x="69.1" y="158.9">4104 W</text>
<text x="73.5" y="164.1">N</text>
<text x="75.6" y="169.3">PE</text>
</g>
<g font-size="2.1" fill="#f0f">
<text x="120.8" y="86.6">XT</text>
<text x="137" y="84.5">_</text>
<text x="128.4" y="96.9">_</text>
<text x="143.9" y="96.9">_</text>
<text x="159.4" y="96.9">_</text>
<text x="175" y="96.9">_</text>
<text x="190.5" y="96.9">_</text>
<text x="206" y="96.9">_</text>
</g>
<text font-size="1.9" x="250.8" y="190.8">Total de Páginas :</text>
<g font-size="1.8">
<text x="20.6" y="151.7">L1</text>
<text x="20.6" y="156.9">L2</text>
<text x="20.6" y="167.2">N</text>
<text x="20.6" y="162">L3</text>
<text x="20.6" y="172.4">PE</text>
</g>
<text font-size="1.7" x="268.8" y="197.2">27/09/2023</text>
<g font-size="1.3" fill="#f0f">
<text x="100" y="83.2">XF</text>
<text x="105.2" y="83.2">XF</text>
<text x="110.3" y="83.2">XF</text>
<text x="116.3" y="83.2">XN</text>
<text x="126.7" y="83.5">XPE</text>
<text x="131.8" y="83.2">_</text>
<text x="142.1" y="83.5">_</text>
<text x="147.3" y="83.2">_</text>
<text x="157.6" y="83.5">_</text>
<text x="162.8" y="83.2">_</text>
<text x="173.1" y="83.5">_</text>
<text x="178.3" y="83.2">_</text>
<text x="188.7" y="83.5">_</text>
<text x="193.8" y="83.2">_</text>
<text x="204.2" y="83.5">_</text>
<text x="209.3" y="83.2">_</text>
<text x="219.7" y="83.5">_</text>
<text x="224.8" y="83.2">_</text>
</g>
</svg>
